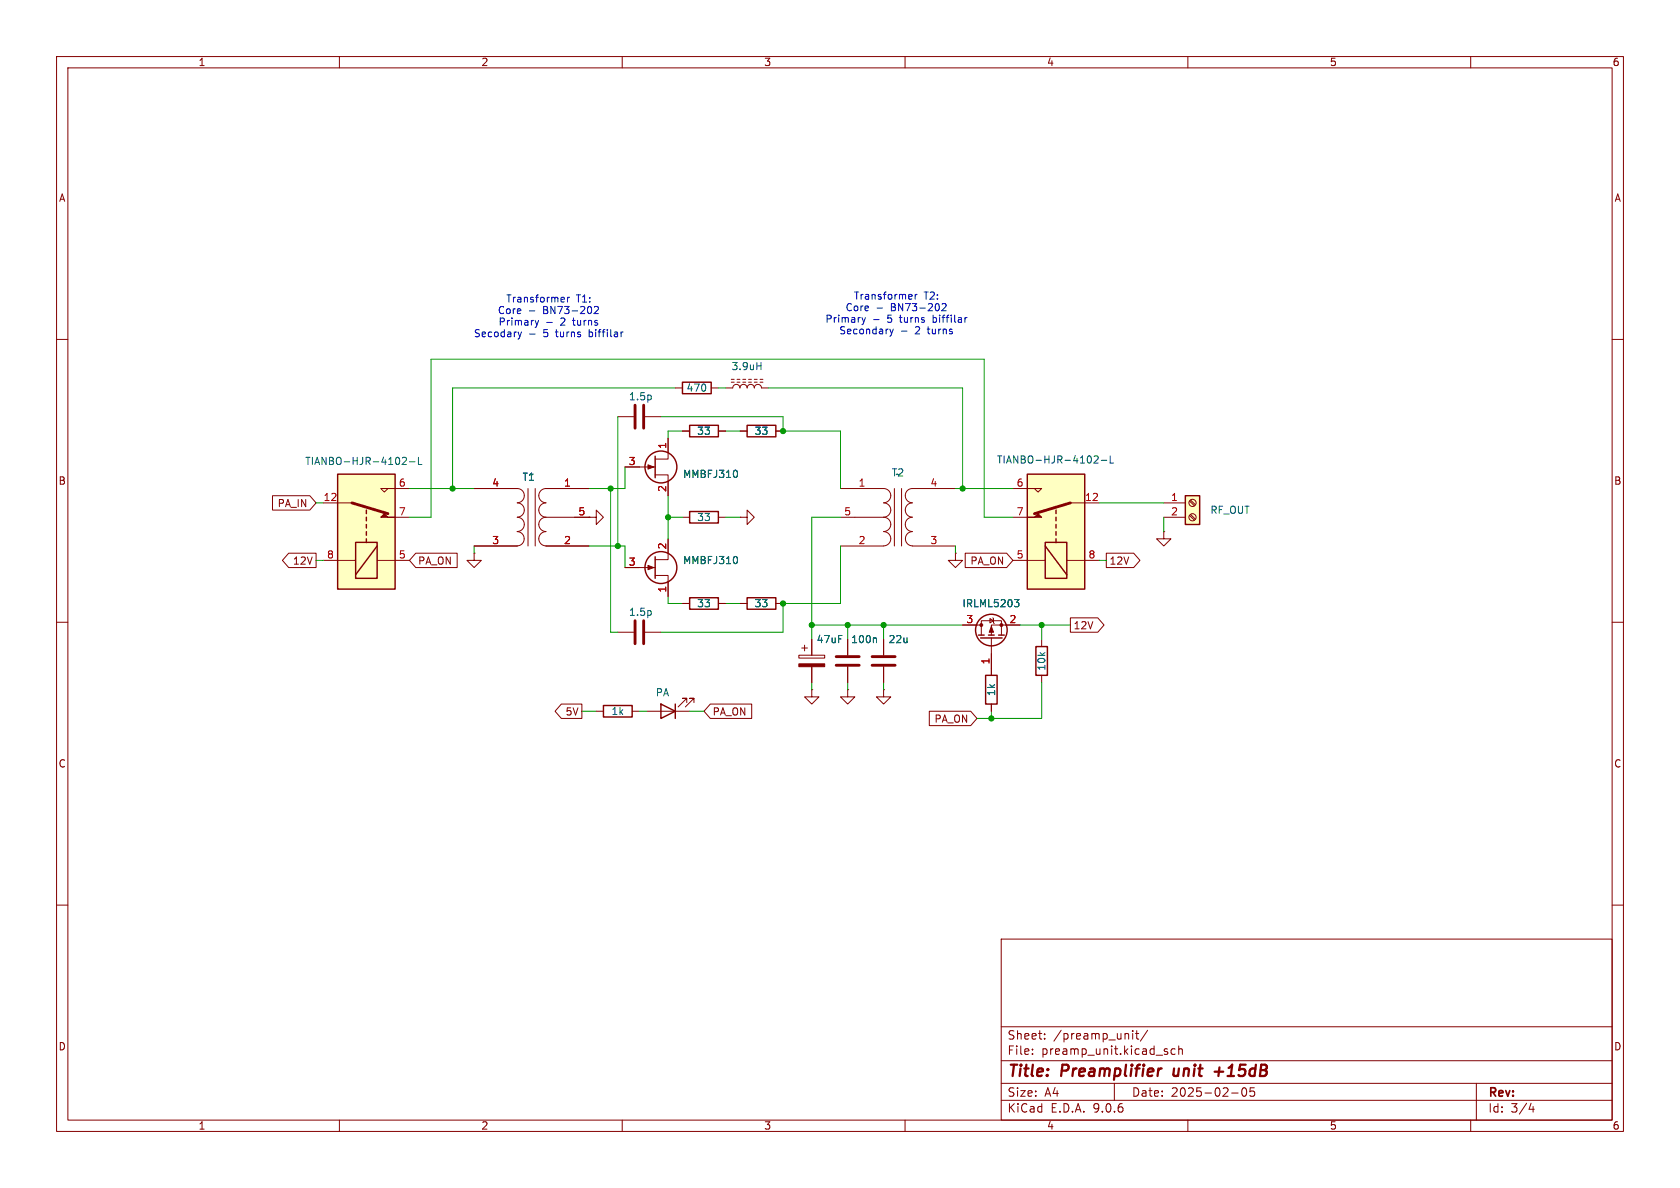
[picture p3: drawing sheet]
<svg xmlns="http://www.w3.org/2000/svg" width="297mm" height="210mm" viewBox="0 0 297 210" stroke-linecap="round" stroke-linejoin="round" font-family="sans-serif">
<g fill="none" stroke="#840000" stroke-width=".18">
<path d="M10 10h277v190h-277zM12 12h273v186h-273zM60 10v2M110 10v2M160 10v2M210 10v2M260 10v2M10 60h2M109.2 73.7h2.8M114 73.7h2.8M119.4 68.6h1.2M125.7 68.6h1.3"/>
<path d="M128.3 68.6h1.2a.64 .64 0 0 1 .7-.7 .64 .64 0 0 1 .6 .7 .64 .64 0 0 1 .6-.7 .64 .64 0 0 1 .7 .7 .64 .64 0 0 1 .6-.7 .64 .64 0 0 1 .6 .7 .64 .64 0 0 1 .7-.7 .64 .64 0 0 1 .6 .7h1.3M129.3 67.6h.5M129.3 67.1h.5M130.3 67.6h.5M130.3 67.1h.5M131.3 67.6h.5M131.3 67.1h.5M132.3 67.6h.5M132.3 67.1h.5M133.3 67.6h.6M133.3 67.1h.6M134.4 67.6h.5"/>
<path d="M134.4 67.1h.5M285 60h2M130.8 91.4h1.3v-1.2l1.2 1.2-1.2 1.3v-1.3M130.8 91.4h.1M10 110h2M156.2 113v2.8M156.2 117.9v2.8M184.1 113v1.3M184.1 119.4v1.3M285 110h2M156.2 121.9v1.3h1.3l-1.3 1.3-1.3-1.3h1.3M156.2 121.9h.1"/>
<path d="M10 160h2M177 166h108v32h-108zM285 160h2M60 198v2M110 198v2M160 198v2M177 194.5h108M177 191.5h108M177 187.5h108M177 181.5h108M182.5 186.3v.1M182.5 185.5v.1"/>
<path d="M184.7 183.6v.1M184.7 182.8v.1M197 191.5v3M200.2 182.2v.1M200.2 182.7v1M200.7 182.7h.6M201 182.2v1.3l.3 .2M202.9 182.1l-1.3 2M206 185.4l.4 .1M206 185.9l.4 .1 .1 .2-.3 .2h-.2M207.7 185.5l-.4-.1-.3 .3v.4l.2 .2h.5M208.4 185.5l.2-.1 .4 .1v.9"/>
<path d="M208.4 184.9v1.5M210 198v2M217.7 193.2h1.2M219.7 192.4l.2-.1a.81 .81 0 0 1 .6 .6 .81 .81 0 0 1-.3 .8l-.2 .1a.81 .81 0 0 1-.3-1.4zM221.7 192.3h-.7v.7l.2-.1h.5l.1 .3-.1 .5-.2 .1-.5-.1M260 198v2M261 191.5v6.5M270.7 195l-.4 1.1h.9M271 195.6v1"/>
</g>
<path d="M205.4 188.9l-.4 .1M207.6 188.9l-.2 1 .3 .3M214.7 189.4h1.6M215.6 188.7l-.2 1.5" fill="none" stroke="#840000" stroke-width=".4"/>
<path d="M120.6 67.6h5.1v2h-5.1zM183.1 114.3h2.1v5.1h-2.1z" fill="none" stroke="#840000" stroke-width=".25"/>
<path d="M112.3 71.6v4.1M113.8 71.6v4.1M154.2 116.1h4M154.2 117.6h4" fill="none" stroke="#840000" stroke-width=".51"/>
<path d="M115.1 70v.6M133.8 64.7h.7M134.5 64.1v1.2" fill="none" stroke="#006464" stroke-width=".18"/>
<path d="M59.7 83.8h10.1v20.3h-10.1z" fill="#ffffc2"/>
<g fill="none" stroke="#840000" stroke-width=".18">
<path d="M118.1 77.5v3.7h-2.3M120.6 76.2h1.3M127 76.2h1.3M130.8 76.2h1.3M137.2 76.2h1.2M57.1 99.1h5.8M57.1 88.9h5.1M66.7 99.1h5.7M68.6 86.4l-.7 .6-.6-.6h5.1M69.8 91.4h2.6M83.8 97.8v1.3h1.3l-1.3 1.2-1.3-1.2h1.3M83.8 97.8h.1"/>
<path d="M83.8 86.4h7.6a1.25 1.25 0 0 1 1.3 1.2 1.25 1.25 0 0 1-1.3 1.3M83.8 96.5h7.6M91.4 94a1.26 1.26 0 0 1 1.3 1.2 1.26 1.26 0 0 1-1.3 1.3M91.4 88.9a1.25 1.25 0 0 1 1.3 1.3 1.25 1.25 0 0 1-1.3 1.2M91.4 91.4a1.25 1.25 0 0 1 1.3 1.3 1.25 1.25 0 0 1-1.3 1.3M93.3 86.4v10.1M94.6 86.4v10.1M96.5 96.5h7.6M104.1 91.4h1.3v-1.2l1.3 1.2-1.3 1.3v-1.3M104.1 91.4h.1M104.1 86.4h-7.6a1.26 1.26 0 0 0-1.3 1.2 1.26 1.26 0 0 0 1.3 1.3 1.27 1.27 0 0 0-1.3 1.3 1.27 1.27 0 0 0 1.3 1.2M104.1 91.4h-7.6a1.26 1.26 0 0 0-1.3 1.3 1.26 1.26 0 0 0 1.3 1.3 1.27 1.27 0 0 0-1.3 1.2 1.27 1.27 0 0 0 1.3 1.3"/>
<path d="M110.5 82.6h5.3M115.8 83.9h2.3v3.7M118.1 95.3v3.6h-2.3M120.6 91.4h1.3M127 91.4h1.3M205.7 94v1.3h1.3l-1.3 1.2-1.2-1.2h1.2M205.7 94h.1M109.2 111.8h2.8M110.5 100.3h5.3M114 111.8h2.8M115.8 101.7h2.3v3.7M120.6 106.7h1.3"/>
<path d="M127 106.7h1.3M130.8 106.7h1.3M137.2 106.7h1.2M141.2 115.8h4.6v.5h-4.6zM141.7 114.6h1M142.2 114v1.1M143.5 113v2.8M143.5 117.9v2.8M149.9 113v2.8M149.9 117.9v2.8M170.2 110.5h3.3M173.5 112.3v-2.6h3.5v2.6"/>
<path d="M175 109.3l.6 .4-.6 .4zM175.3 112.8v6.6M175.5 109.2l.1 .1v.8l.2 .1M180.3 110.5h-5v1.8M105.4 125.7h1.3M111.8 125.7h1.2M114.3 125.7h7.6M121.4 124.2v-.8h-.8h.8l-1.5 1.6M122.7 124.2v-.8h-.8h.8l-1.5 1.6M143.5 121.9v1.3h1.3l-1.3 1.3-1.3-1.3h1.3M143.5 121.9h.1M149.9 121.9v1.3h1.2l-1.2 1.3-1.3-1.3h1.3"/>
<path d="M149.9 121.9h.1M175.3 124.5v1.2"/>
</g>
<g fill="none" stroke="#840000" stroke-width=".25">
<path d="M121.9 75.2h5.1v2h-5.1zM132.1 75.2h5.1v2h-5.1zM59.7 83.8h10.1v20.3h-10.1zM62.9 95.9h3.8v6.3h-3.8zM64.8 90.2v.6M64.8 91.4v.7M64.8 92.7v.6M64.8 94v.6M64.8 95.3v.6M66.7 96.5l-3.8 5.1M115.8 80.6v3.9M115.8 98.4v3.8"/>
<path d="M121.9 90.4h5.1v2.1h-5.1zM121.9 105.7h5.1v2h-5.1zM132.1 105.7h5.1v2h-5.1zM173 112.3h1M173.4 112.8h3.8M174.2 119.4h2.1v5.1h-2.1zM174.8 112.3h1M176.5 112.3h1M106.7 124.7h5.1v2h-5.1zM116.8 124.5l2.6 1.2-2.6 1.3zM119.4 124.5v2.5"/>
<circle cx="116.8" cy="82.5" r="2.82"/>
<circle cx="116.8" cy="100.3" r="2.82"/>
<circle cx="175.3" cy="111.4" r="2.79"/>
</g>
<g fill="#840000" stroke="#840000" stroke-width=".18">
<path d="M67.3 91.4l.6-.6 .7 .6h1.2z"/>
<path d="M114.6 99.9l1 .4-1 .4z"/>
<path d="M141.2 117.3h4.6v.6h-4.6z"/>
<path d="M114.6 82.2l1 .4-1 .3z"/>
<path d="M175.3 110.7l.3 1.1h-.7z"/>
<circle cx="173.5" cy="110.5" r=".25"/>
<circle cx="177" cy="110.5" r=".25"/>
</g>
<path d="M62.2 88.9l6.4 1.9M112.3 109.7v4.1M113.8 109.7v4.1M147.8 116.1h4.1M147.8 117.6h4.1" fill="none" stroke="#840000" stroke-width=".51"/>
<path d="M71.1 81l.5-.2 .3 .4-.8 .9h.8M72.4 81.6h1M74 80.8v1.3h.6M130.2 98.4l.2 .5-.2 .7M130.2 83.2l.2 .4-.2 .7M115.1 108.1v.6M154.8 112.8l.2 .1v.7M179.3 106h.8l-.4 .5 .4 .1v.4l-.2 .3h-.4" fill="none" stroke="#006464" stroke-width=".18"/>
<path d="M209.5 87.6h2.6v5.1h-2.6z" fill="#ffffc2"/>
<path d="M209.5 87.6h2.6v5.1h-2.6z" fill="none" stroke="#840000" stroke-width=".25"/>
<g fill="none" stroke="#840000" stroke-width=".18">
<path d="M148.6 86.4h7.6a1.26 1.26 0 0 1 1.3 1.2 1.26 1.26 0 0 1-1.3 1.3 1.27 1.27 0 0 1 1.3 1.3 1.27 1.27 0 0 1-1.3 1.2M148.6 91.4h7.6a1.26 1.26 0 0 1 1.3 1.3 1.26 1.26 0 0 1-1.3 1.3 1.27 1.27 0 0 1 1.3 1.2 1.27 1.27 0 0 1-1.3 1.3M148.6 96.5h7.6M158.1 86.4v10.1M159.4 86.4v10.1M161.3 88.9a1.25 1.25 0 0 0-1.3 1.3 1.25 1.25 0 0 0 1.3 1.2M161.3 91.4a1.25 1.25 0 0 0-1.3 1.3 1.25 1.25 0 0 0 1.3 1.3M161.3 96.5h7.6M161.3 94a1.26 1.26 0 0 0-1.2 1.2 1.26 1.26 0 0 0 1.2 1.3M168.9 86.4h-7.6a1.25 1.25 0 0 0-1.3 1.2 1.25 1.25 0 0 0 1.3 1.3M205.7 88.9h3.8M205.7 91.4h3.8"/>
<path d="M210.3 88.6l.9 .8M210.3 91.1l.9 .8M210.5 88.4l.8 .8M210.5 90.9l.8 .9"/>
<circle cx="210.8" cy="91.4" r=".63"/>
<circle cx="210.8" cy="88.9" r=".63"/>
</g>
<path d="M181.6 83.8h10.2v20.3h-10.2z" fill="#ffffc2"/>
<g fill="none" stroke="#840000" stroke-width=".18">
<path d="M118.1 77.5v2.5M120.6 76.2h1.3M127 76.2h1.3M130.8 76.2h1.3M137.2 76.2h1.2M48.2 87.6h6.6l1.1 1.3-1.1 1.3h-6.6zM51 97.8h4.9v2.5h-4.9l-1.1-1.2zM73.5 97.8h7.3v2.5h-7.3l-1.1-1.2zM83.8 86.4h7.6M83.8 96.5h7.6M96.5 86.4h7.6M96.5 96.5h7.6"/>
<path d="M101.6 91.4h2.5M104.1 91.4h.1M110.5 82.6h2.5M118.1 85.1v2.5M118.1 95.3v2.5M168.9 97.8v1.3h1.3l-1.3 1.2-1.3-1.2h1.3M168.9 97.8h.1M170.6 97.8h7.4l1.1 1.3-1.1 1.2h-7.4zM179.1 86.4h5l-.6 .6-.6-.6M179.1 99.1h5.7M179.1 91.4h2.5M188.6 99.1h5.7"/>
<path d="M189.2 88.9h5.1M195.6 97.8h4.8l1.1 1.3-1.1 1.2h-4.8zM110.5 100.3h2.5M118.1 102.9v2.5M120.6 106.7h1.3M127 106.7h1.3M130.8 106.7h1.3M137.2 106.7h1.2M143.5 113v2.8M143.5 117.9v2.8M149.9 113v2.8M149.9 117.9v2.8"/>
<path d="M156.2 113v2.8M156.2 117.9v2.8M170.2 110.5h2.5M175.3 115.6v3.8M177.8 110.5h2.5M189.2 109.2h4.9l1.1 1.3-1.1 1.3h-4.9zM99.2 124.5h3.7v2.5h-3.7l-1.1-1.3zM125.6 124.5h7.3v2.5h-7.3l-1.1-1.3zM164.3 125.7h7.3l1.1 1.3-1.1 1.3h-7.3zM175.3 124.5v1.2"/>
</g>
<path d="M181.6 83.8h10.2v20.3h-10.2zM184.8 95.9h3.8v6.3h-3.8zM184.8 96.5l3.8 5.1M186.7 90.2v.6M186.7 91.4v.7M186.7 92.7v.6M186.7 94v.6M186.7 95.3v.6" fill="none" stroke="#840000" stroke-width=".25"/>
<path d="M181.6 91.4h1.3l.6-.6 .6 .6z" fill="#840000" stroke="#840000" stroke-width=".18"/>
<path d="M189.2 88.9l-6.3 1.9" fill="none" stroke="#840000" stroke-width=".51"/>
<path d="M130.2 83.2l.2 .4-.2 .7M130.2 98.4l.2 .5-.2 .7M193.4 80.7l.5-.1 .3 .4-.8 .9h.8M194.7 81.4h1M196.3 80.6v1.3h.6M154.8 112.8l.2 .1v.7M179.3 106h.8l-.4 .5 .4 .1v.4l-.2 .3h-.4" fill="none" stroke="#006464" stroke-width=".18"/>
<g fill="none" stroke="#009600" stroke-width=".18">
<path d="M109.2 73.7v22.8M116.8 73.7h21.6v2.5h10.2v10.2M119.4 68.6h-39.4v17.8M120.6 76.2h-2.5v1.3M127 68.6h1.3M128.3 76.2h2.5M135.9 68.6h34.3v17.8M55.9 88.9h1.2M55.9 99.1h1.2M72.4 86.4h11.4M72.4 91.4h3.8v-27.9h97.8v27.9h5.1M83.8 96.5v1.3"/>
<path d="M104.1 96.5h6.4v3.8M107.9 86.4v25.4h1.3M110.5 82.6v3.8h-6.4M118.1 91.4h2.5M118.1 87.6v7.7M128.3 91.4h2.5M148.6 91.4h-5.1v21.6M148.6 96.5v10.2h-10.2v5.1h-21.6M168.9 86.4h10.2M168.9 96.5v1.3M194.3 88.9h11.4M194.3 99.1h1.3"/>
<path d="M205.7 91.4v2.6M118.1 105.4v1.3h2.5M128.3 106.7h2.5M143.5 110.5h26.7M149.9 110.5v2.5M156.2 110.5v2.5M180.3 110.5h8.9M184.1 110.5v2.5M102.9 125.7h2.5M113 125.7h1.3M121.9 125.7h2.6M143.5 120.7v1.2"/>
<path d="M149.9 120.7v1.2M156.2 120.7v1.2M175.3 125.7v1.3M184.1 120.7v6.3h-11.4"/>
</g>
<g fill="none" stroke="#0000c2" stroke-width=".18">
<path d="M91.6 58.7l.3 .8M91.9 59.5l-.2 .4M92.2 58.7l-.3 .8M93.6 55h.9M93.6 59h1M94.6 56.6l.3 .9M94.9 57.5l-.3 .4M95.2 56.6l-.3 .9M96.7 57h.9M99.6 52.6l.2 .3-.6 .1M99.7 53.3l-.1 .1M100.3 52.6v.8"/>
<path d="M100.7 52.6l-.4 .2M105.1 54.3l.5-.1 .2 .3-.8 .9h.8M110.2 58.7l-.4 .1M152.4 56.1l.3 .9M152.7 57l-.3 .4M153 56.1l-.3 .9M154.4 56.5h1M155 54.4h1M157.3 58.2l.3 .8M157.6 59l-.3 .4M157.9 58.2l-.3 .8M159.4 58.5h.9"/>
<path d="M161.1 52l.1 .3-.6 .2M161.2 52.8l-.1 .1M161.8 52v.9M162.2 52l-.4 .3M166.5 53.8l.5-.1 .3 .3-.8 .9h.8M171 56.1l-.3 .2"/>
</g>
<g fill="#009600" stroke="#009600" stroke-width=".18">
<circle cx="170.2" cy="86.4" r=".46"/>
<circle cx="138.4" cy="76.2" r=".46"/>
<circle cx="138.4" cy="106.7" r=".46"/>
<circle cx="149.9" cy="110.5" r=".46"/>
<circle cx="143.5" cy="110.5" r=".46"/>
<circle cx="107.9" cy="86.4" r=".46"/>
<circle cx="109.2" cy="96.5" r=".46"/>
<circle cx="118.1" cy="91.4" r=".46"/>
<circle cx="80" cy="86.4" r=".46"/>
<circle cx="156.2" cy="110.5" r=".46"/>
<circle cx="175.3" cy="127" r=".46"/>
<circle cx="184.1" cy="110.5" r=".46"/>
</g>
<g font-size="2.8" fill="#840000">
<text x="178" y="190.9">Title:</text>
<text x="187.7" y="190.9">Preamplifier</text>
<text x="208.3" y="190.9">unit</text>
<text x="216.3" y="190.9">+15dB</text>
</g>
<g font-size="2.1" fill="#840000">
<text x="178" y="184">Sheet:</text>
<text x="186.2" y="184">/preamp_unit/</text>
<text x="178" y="186.7">File:</text>
<text x="184.1" y="186.7">preamp_unit.kicad_sch</text>
<text x="178" y="196.9">KiCad</text>
<text x="178" y="194.1">Size:</text>
<text x="184.7" y="194.1">A4</text>
<text x="185.7" y="196.9">E.D.A.</text>
<text x="193.3" y="196.9">9.0.6</text>
<text x="200" y="194.1">Date:</text>
<text x="207" y="194.1">2025-02-05</text>
<text x="263" y="194.3">Rev:</text>
<text x="263" y="196.9">Id:</text>
<text x="267.1" y="196.9">3/4</text>
</g>
<g font-size="1.8" fill="#840000">
<text x="35" y="11.9">1</text>
<text x="85" y="11.9">2</text>
<text x="135" y="11.9">3</text>
<text x="185" y="11.9">4</text>
<text x="235" y="11.9">5</text>
<text x="285" y="11.9">6</text>
<text x="10.3" y="35.9">A</text>
<text x="285.3" y="35.9">A</text>
<text x="10.3" y="85.9">B</text>
<text x="49" y="89.9">PA_IN</text>
<text x="285.3" y="85.9">B</text>
<text x="51.7" y="100">12V</text>
<text x="73.8" y="100">PA_ON</text>
<text x="171.5" y="100">PA_ON</text>
<text x="196.1" y="100">12V</text>
<text x="189.7" y="111.4">12V</text>
<text x="99.9" y="126.7">5V</text>
<text x="125.9" y="126.7">PA_ON</text>
<text x="165.1" y="128">PA_ON</text>
<text x="10.3" y="135.9">C</text>
<text x="285.3" y="135.9">C</text>
<text x="10.3" y="185.9">D</text>
<text x="285.3" y="185.9">D</text>
<text x="35" y="199.9">1</text>
<text x="85" y="199.9">2</text>
<text x="135" y="199.9">3</text>
<text x="185" y="199.9">4</text>
<text x="235" y="199.9">5</text>
<text x="285" y="199.9">6</text>
</g>
<g font-size="1.8" fill="#0000c2">
<text x="89.4" y="53.7">Transformer</text>
<text x="101.9" y="53.7">T1:</text>
<text x="150.9" y="53.2">Transformer</text>
<text x="163.3" y="53.2">T2:</text>
<text x="83.7" y="59.8">Secodary</text>
<text x="87.9" y="55.7">Core</text>
<text x="88" y="57.8">Primary</text>
<text x="96.1" y="55.7">BN73-202</text>
<text x="96.2" y="59.8">5</text>
<text x="98.6" y="59.8">turns</text>
<text x="99.2" y="57.8">2</text>
<text x="101.6" y="57.8">turns</text>
<text x="104.6" y="59.8">biffilar</text>
<text x="145.8" y="57.3">Primary</text>
<text x="148.3" y="59.3">Secondary</text>
<text x="149.4" y="55.2">Core</text>
<text x="157" y="57.3">5</text>
<text x="157.6" y="55.2">BN73-202</text>
<text x="159.4" y="57.3">turns</text>
<text x="161.9" y="59.3">2</text>
<text x="164.3" y="59.3">turns</text>
<text x="165.4" y="57.3">biffilar</text>
</g>
<g font-size="1.8" fill="#006464">
<text x="129.2" y="65.6">3.9uH</text>
<text x="111.1" y="71">1.5p</text>
<text x="121.3" y="69.4">470</text>
<text x="123.1" y="77.1">33</text>
<text x="133.3" y="77.1">33</text>
<text x="53.9" y="82.4">TIANBO-HJR-4102-L</text>
<text x="176.1" y="82.1">TIANBO-HJR-4102-L</text>
<text x="92.3" y="85.2">T1</text>
<text x="93.4" y="84.7">~</text>
<text x="120.7" y="84.7">MMBFJ310</text>
<text x="157.6" y="84.4">T2</text>
<text x="158.2" y="84.7">~</text>
<text x="123.1" y="92.3">33</text>
<text x="213.9" y="91">RF_OUT</text>
<text x="120.7" y="99.9">MMBFJ310</text>
<text x="123.1" y="107.5">33</text>
<text x="133.3" y="107.5">33</text>
<text x="170" y="107.5">IRLML5203</text>
<text x="111.1" y="109.1">1.5p</text>
<text x="144.3" y="113.9">47uF</text>
<text x="150.4" y="113.9">100n</text>
<text x="157" y="113.9">22u</text>
<text x="185" y="118.7" transform="rotate(-90 185 118.7)">10k</text>
<text x="115.8" y="123.3">PA</text>
<text x="176.1" y="123.1" transform="rotate(-90 176.1 123.1)">1k</text>
<text x="108" y="126.6">1k</text>
</g>
<g font-size="1.8" fill="#a90000">
<text x="111.1" y="82.3">3</text>
<text x="117.9" y="79.4" transform="rotate(-90 117.9 79.4)">1</text>
<text x="57.1" y="88.6">12</text>
<text x="70.4" y="86.1">6</text>
<text x="86.9" y="86.1">4</text>
<text x="99.6" y="86.1">1</text>
<text x="117.9" y="87.1" transform="rotate(-90 117.9 87.1)">2</text>
<text x="151.7" y="86.1">1</text>
<text x="164.4" y="86.1">4</text>
<text x="179.6" y="86.1">6</text>
<text x="191.7" y="88.6">12</text>
<text x="206.9" y="88.6">1</text>
<text x="70.4" y="91.2">7</text>
<text x="102.2" y="91.2">5</text>
<text x="149.2" y="91.2">5</text>
<text x="179.6" y="91.2">7</text>
<text x="206.9" y="91.2">2</text>
<text x="57.7" y="98.8">8</text>
<text x="70.4" y="98.8">5</text>
<text x="86.9" y="96.3">3</text>
<text x="99.6" y="96.3">2</text>
<text x="111.1" y="100.1">3</text>
<text x="117.9" y="97.2" transform="rotate(-90 117.9 97.2)">2</text>
<text x="151.7" y="96.3">2</text>
<text x="164.4" y="96.3">3</text>
<text x="179.6" y="98.8">5</text>
<text x="192.3" y="98.8">8</text>
<text x="117.9" y="104.8" transform="rotate(-90 117.9 104.8)">1</text>
<text x="170.7" y="110.2">3</text>
<text x="178.4" y="110.2">2</text>
<text x="175" y="117.5" transform="rotate(-90 175 117.5)">1</text>
</g>
</svg>
